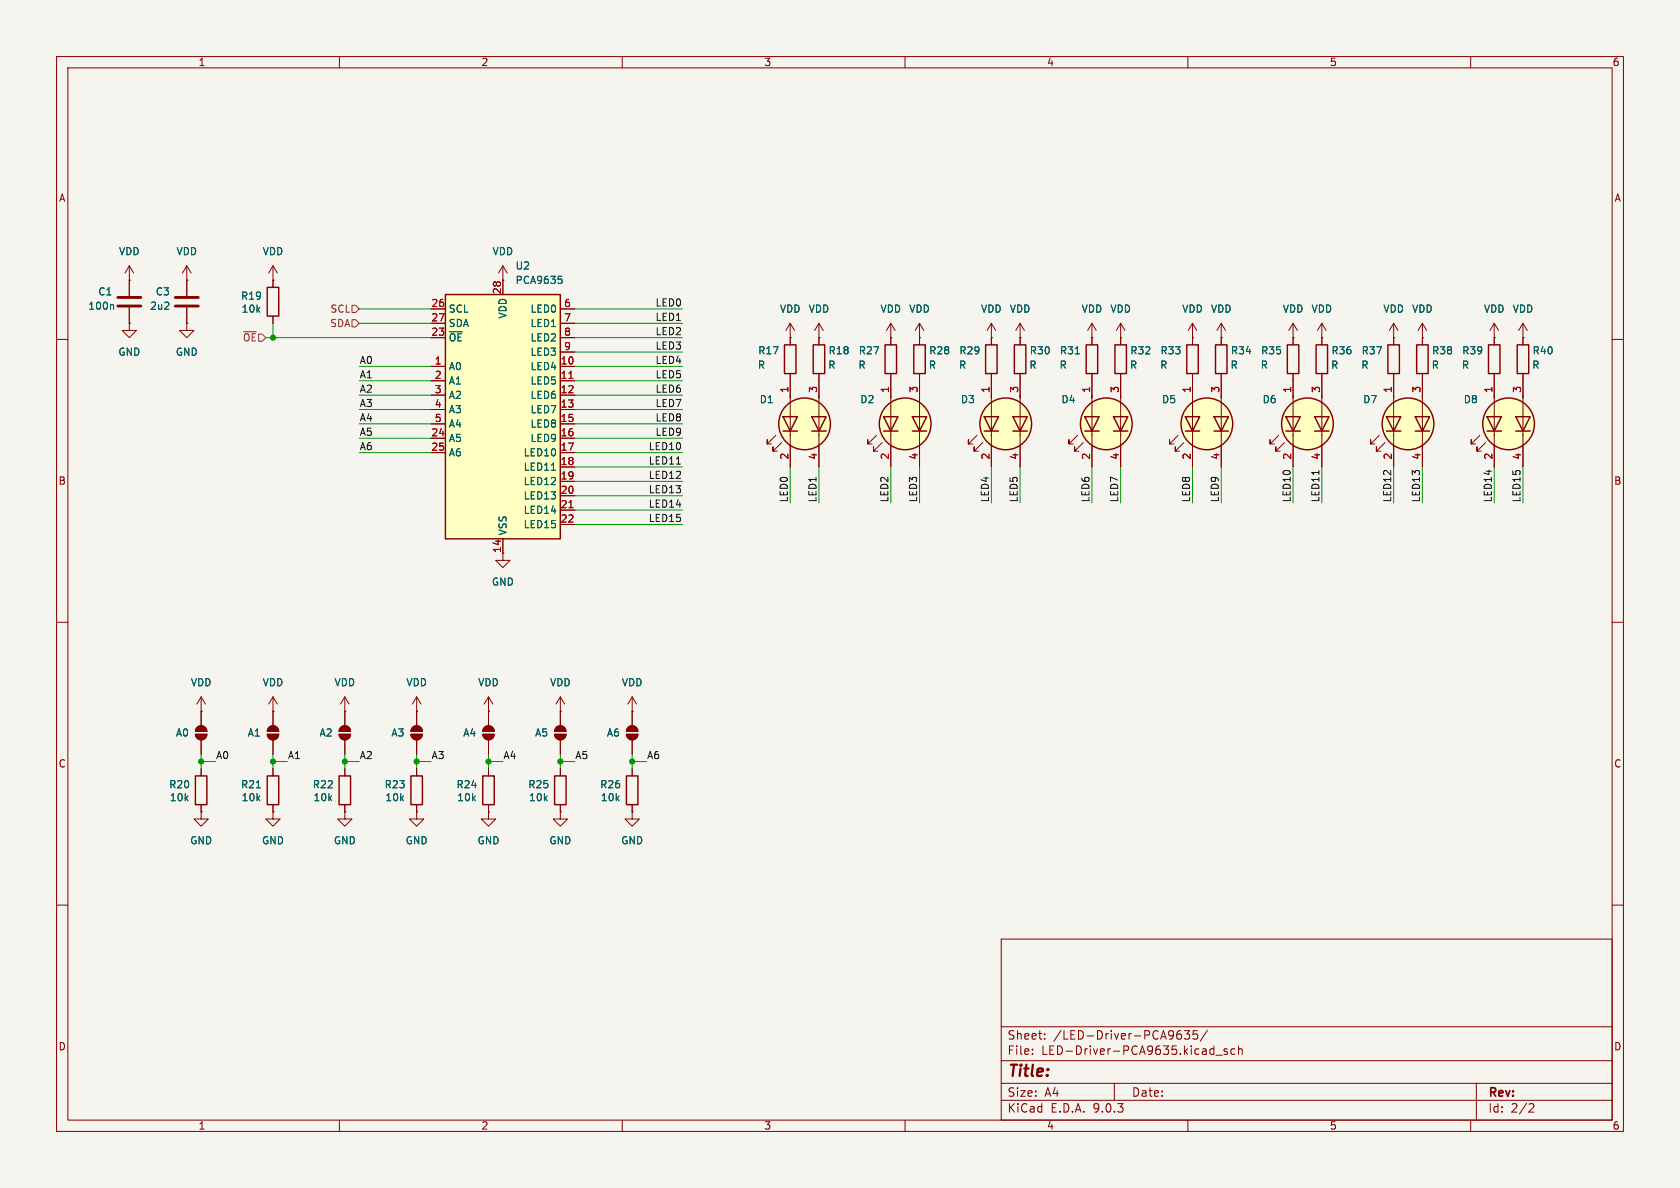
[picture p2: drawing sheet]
<svg xmlns="http://www.w3.org/2000/svg" width="297mm" height="210mm" viewBox="0 0 297 210" stroke-linecap="round" stroke-linejoin="round" font-family="sans-serif">
<path d="M0 0h297v210h-297z" fill="#f5f4ef" stroke="#f5f4ef" stroke-width=".18"/>
<g fill="none" stroke="#840000" stroke-width=".18">
<path d="M10 10h277v190h-277zM12 12h273v186h-273zM60 10v2M110 10v2M160 10v2M210 10v2M260 10v2M33 49.5v2.8M33 54.4v2.8M48.3 49.5h.1M48.3 47v3.8M48.3 55.9v1.3"/>
<path d="M48.3 47l-.8 1.3M48.3 47l.7 1.3M88.9 49.5h.1M88.9 47l-.8 1.3M88.9 47l.8 1.3M88.9 47v2.5M180.3 59.7v1.3M215.9 59.7h.1M215.9 57.2l-.8 1.2M215.9 57.2l.8 1.2M215.9 57.2v2.5M251.5 59.7v1.3"/>
<path d="M264.2 59.7h.1M264.2 57.2l-.8 1.2M264.2 57.2l.7 1.2M264.2 57.2v2.5M269.2 59.7v1.3M10 60h2M180.3 66v1.3M251.5 66v1.3M269.2 66v1.3M285 60h2M10 110h2M285 110h2"/>
<path d="M34.5 129.8h2.1a1.02 1.02 0 0 1-1 1 1.02 1.02 0 0 1-1.1-1zM34.8 128.6a1.02 1.02 0 0 1 1.1-.2 1.02 1.02 0 0 1 .7 .9h-2.1zM35.6 125.7v2.6M35.6 130.8v2.6M47.2 129.8h2.1a1.02 1.02 0 0 1-1 1 1.02 1.02 0 0 1-1.1-1zM47.5 128.6a1.02 1.02 0 0 1 1.1-.2 1.02 1.02 0 0 1 .7 .9h-2.1zM48.3 125.7h.1M48.3 123.2v5.1M48.3 130.8v2.6M48.3 123.2l-.8 1.3M48.3 123.2l.7 1.3M85.3 129.8h2.1a1.02 1.02 0 0 1-1 1 1.02 1.02 0 0 1-1.1-1z"/>
<path d="M85.6 128.6a1.02 1.02 0 0 1 1.1-.2 1.02 1.02 0 0 1 .7 .9h-2.1zM86.4 125.7h.1M86.4 123.2l-.8 1.3M86.4 123.2l.7 1.3M86.4 123.2v5.1M86.4 130.8v2.6M86.4 135.9v1.3M98 129.8h2.1a1.02 1.02 0 0 1-1 1 1.02 1.02 0 0 1-1.1-1zM98.3 128.6a1.02 1.02 0 0 1 1.1-.2 1.02 1.02 0 0 1 .7 .9h-2.1zM99.1 125.7h.1M99.1 123.2l-.8 1.3M99.1 123.2l.7 1.3"/>
<path d="M99.1 123.2v5.1M99.1 130.8v2.6M99.1 135.9v1.3M110.7 129.8h2.1a1.02 1.02 0 0 1-1 1 1.02 1.02 0 0 1-1.1-1zM111 128.6a1.02 1.02 0 0 1 1.1-.2 1.02 1.02 0 0 1 .7 .9h-2.1zM111.8 125.7h.1M111.8 123.2v5.1M111.8 130.8v2.6M111.8 123.2l-.8 1.3M111.8 123.2l.7 1.3M86.4 143.5v1.3h1.2l-1.2 1.3-1.3-1.3h1.3M86.4 143.5h.1"/>
<path d="M86.4 142.2v1.3M99.1 143.5v1.3h1.2l-1.2 1.3-1.3-1.3h1.3M99.1 143.5h.1M99.1 142.2v1.3M10 160h2M177 166h108v32h-108zM285 160h2M60 198v2M110 198v2M160 198v2M177 194.5h108M177 191.5h108"/>
<path d="M177 187.5h108M177 181.5h108M182.5 186.3v.1M182.5 185.5v.1M184.7 183.6v.1M184.7 182.8v.1M197 191.5v3M208.1 182.9l.5-.1 .3 .3-.2 .5-.4 .1-.2-.1M208.7 182.2a.53 .53 0 0 0-.6 .4M209.4 182.2h.9l-.5 .6 .4 .1v.7l-.2 .1h-.4l-.2-.1M210 198v2M211.7 182.2h-.7l-.1 .7 .2-.1h.5l.1 .3v.5l-.2 .1-.6-.1"/>
<path d="M213.5 182.1l-1.3 2M214.5 185.4l.1 .1M214.6 184.9v1.5M214.6 186.3l-.1 .1M215 186.5h1.1M217 185.5l-.4-.1-.2 .2 .1 .2 .5 .2v.3h-.6M218.3 185.5l-.4-.1-.3 .3v.4l.1 .2h.6M219 185.5l.2-.1 .3 .1 .1 .9M219 184.9v1.5M260 198v2M261 191.5v6.5M270.5 195.1l.5 .1 .2 .3-1 1.1h1"/>
</g>
<path d="M31 52.6h4.1M31 54.1h4.1" fill="none" stroke="#840000" stroke-width=".51"/>
<path d="M47.2 50.8h2.1v5.1h-2.1zM179.3 61h2.1v5h-2.1zM250.4 61h2.1v5h-2.1zM268.2 61h2.1v5h-2.1zM85.3 137.2h2.1v5h-2.1zM98 137.2h2.1v5h-2.1z" fill="none" stroke="#840000" stroke-width=".25"/>
<g fill="#840000" stroke="#840000" stroke-width=".18">
<path d="M85.6 128.6a1.02 1.02 0 0 1 1.1-.2 1.02 1.02 0 0 1 .7 .9h-2.1z"/>
<path d="M85.3 129.8h2.1a1.02 1.02 0 0 1-1 1 1.02 1.02 0 0 1-1.1-1z"/>
<path d="M98.3 128.6a1.02 1.02 0 0 1 1.1-.2 1.02 1.02 0 0 1 .7 .9h-2.1z"/>
<path d="M98 129.8h2.1a1.02 1.02 0 0 1-1 1 1.02 1.02 0 0 1-1.1-1z"/>
<path d="M34.8 128.6a1.02 1.02 0 0 1 1.1-.2 1.02 1.02 0 0 1 .7 .9h-2.1z"/>
<path d="M34.5 129.8h2.1a1.02 1.02 0 0 1-1 1 1.02 1.02 0 0 1-1.1-1z"/>
<path d="M47.5 128.6a1.02 1.02 0 0 1 1.1-.2 1.02 1.02 0 0 1 .7 .9h-2.1z"/>
<path d="M47.2 129.8h2.1a1.02 1.02 0 0 1-1 1 1.02 1.02 0 0 1-1.1-1z"/>
<path d="M111 128.6a1.02 1.02 0 0 1 1.1-.2 1.02 1.02 0 0 1 .7 .9h-2.1z"/>
<path d="M110.7 129.8h2.1a1.02 1.02 0 0 1-1 1 1.02 1.02 0 0 1-1.1-1z"/>
</g>
<path d="M78.7 52.1h20.4v43.2h-20.4z" fill="#ffffc2"/>
<g fill="none" stroke="#840000" stroke-width=".25">
<path d="M78.7 52.1h20.4v43.2h-20.4zM138.4 73.7h2.6l-1.3 2.5zM138.4 76.2h2.6M138.7 61h2v5h-2zM143.5 73.7h2.5l-1.2 2.5zM143.5 76.2h2.5M143.8 61h2v5h-2zM156.2 73.7h2.5l-1.2 2.5zM156.2 76.2h2.5M156.5 61h2v5h-2zM161.3 73.7h2.5l-1.2 2.5zM161.3 76.2h2.5"/>
<path d="M161.5 61h2.1v5h-2.1zM174 73.7h2.5l-1.2 2.5zM174 76.2h2.5M174.2 61h2.1v5h-2.1zM179.1 73.7h2.5l-1.3 2.5zM179.1 76.2h2.5M191.8 73.7h2.5l-1.3 2.5zM191.8 76.2h2.5M192 61h2.1v5h-2.1zM196.8 73.7h2.6l-1.3 2.5zM196.8 76.2h2.6M197.1 61h2v5h-2z"/>
<path d="M209.5 73.7h2.6l-1.3 2.5zM209.5 76.2h2.6M209.8 61h2v5h-2zM214.6 73.7h2.6l-1.3 2.5zM214.6 76.2h2.6M214.9 61h2v5h-2zM227.3 73.7h2.6l-1.3 2.5zM227.3 76.2h2.6M227.6 61h2v5h-2zM232.4 73.7h2.5l-1.2 2.5zM232.4 76.2h2.5M232.7 61h2v5h-2z"/>
<path d="M245.1 73.7h2.5l-1.2 2.5zM245.1 76.2h2.5M245.4 61h2v5h-2zM250.2 73.7h2.5l-1.2 2.5zM250.2 76.2h2.5M262.9 73.7h2.5l-1.2 2.5zM262.9 76.2h2.5M263.1 61h2.1v5h-2.1zM268 73.7h2.5l-1.3 2.5zM268 76.2h2.5M34.5 137.2h2.1v5h-2.1zM47.2 137.2h2.1v5h-2.1z"/>
<path d="M59.9 137.2h2.1v5h-2.1zM72.6 137.2h2.1v5h-2.1zM110.7 137.2h2.1v5h-2.1z"/>
<circle cx="142.2" cy="74.9" r="4.6"/>
<circle cx="160" cy="74.9" r="4.6"/>
<circle cx="177.8" cy="74.9" r="4.6"/>
<circle cx="195.6" cy="74.9" r="4.6"/>
<circle cx="213.4" cy="74.9" r="4.6"/>
<circle cx="231.1" cy="74.9" r="4.6"/>
<circle cx="248.9" cy="74.9" r="4.6"/>
<circle cx="266.7" cy="74.9" r="4.6"/>
</g>
<g fill="none" stroke="#840000" stroke-width=".18">
<path d="M22.9 57.2v1.2h1.2l-1.2 1.3-1.3-1.3h1.3M22.9 57.2h.1M22.9 49.5h.1M22.9 47v5.3M22.9 54.4v2.8M22.9 47l-.8 1.3M22.9 47l.7 1.3M33 49.5h.1M33 57.2v1.2h1.3l-1.3 1.3-1.3-1.3h1.3M33 57.2h.1M33 47l-.7 1.3M33 47l.8 1.3"/>
<path d="M33 47v5.3M33 54.4v2.8M48.3 49.5h.1M48.3 49.5v1.3M48.3 55.9v1.3M76.2 54.6h2.5M76.2 57.2h2.5M76.2 59.7h2.5M88.9 49.5h.1M88.9 49.5v2.6M99.1 54.6h2.5M99.1 57.2h2.5"/>
<path d="M99.1 59.7h2.5M139.7 59.7h.1M139.7 57.2l-.8 1.2M139.7 57.2l.8 1.2M139.7 57.2v3.8M144.8 59.7h.1M144.8 57.2v3.8M144.8 57.2l-.8 1.2M144.8 57.2l.7 1.2M157.5 59.7h.1M157.5 57.2v3.8M157.5 57.2l-.8 1.2"/>
<path d="M157.5 57.2l.7 1.2M162.6 59.7h.1M162.6 57.2v3.8M162.6 57.2l-.8 1.2M162.6 57.2l.7 1.2M175.3 59.7h.1M175.3 57.2v3.8M175.3 57.2l-.8 1.2M175.3 57.2l.7 1.2M180.3 59.7h.1M180.3 57.2v3.8M180.3 57.2l-.7 1.2"/>
<path d="M180.3 57.2l.8 1.2M193 59.7h.1M193 57.2v3.8M193 57.2l-.7 1.2M193 57.2l.8 1.2M198.1 59.7h.1M198.1 57.2v3.8M198.1 57.2l-.7 1.2M198.1 57.2l.8 1.2M210.8 59.7h.1M210.8 57.2v3.8M210.8 57.2l-.7 1.2"/>
<path d="M210.8 57.2l.8 1.2M215.9 59.7h.1M215.9 59.7v1.3M228.6 59.7h.1M228.6 57.2v3.8M228.6 57.2l-.8 1.2M228.6 57.2l.8 1.2M233.7 59.7h.1M233.7 57.2v3.8M233.7 57.2l-.8 1.2M233.7 57.2l.7 1.2M246.4 59.7h.1"/>
<path d="M246.4 57.2v3.8M246.4 57.2l-.8 1.2M246.4 57.2l.7 1.2M251.5 59.7h.1M251.5 57.2v3.8M251.5 57.2l-.8 1.2M251.5 57.2l.7 1.2M264.2 59.7h.1M264.2 59.7v1.3M269.2 59.7h.1M269.2 57.2v3.8M269.2 57.2l-.7 1.2"/>
<path d="M269.2 57.2l.8 1.2M76.2 64.8h2.5M76.2 67.3h2.5M76.2 69.9h2.5M76.2 72.4h2.5M76.2 74.9h2.5M76.2 77.5h2.5M99.1 64.8h2.5M99.1 67.3h2.5M99.1 69.9h2.5M99.1 72.4h2.5M99.1 74.9h2.5"/>
<path d="M99.1 77.5h2.5M99.1 62.2h2.5M137.2 77l-1.6 1.5v-.8v.8h.8M138.2 78.2l-1.5 1.6v-.8v.8h.7M139.7 66v16.6M144.8 66v16.6M154.9 77l-1.5 1.5v-.8v.8h.8M156 78.2l-1.6 1.6v-.8v.8h.8M157.5 66v16.6M162.6 66v16.6M172.7 77l-1.5 1.5v-.8v.8h.8M173.7 78.2l-1.5 1.6v-.8v.8h.8"/>
<path d="M175.3 66v16.6M180.3 66v16.6M190.5 77l-1.5 1.5v-.8v.8h.7M191.5 78.2l-1.5 1.6v-.8v.8h.8M193 66v16.6M198.1 66v16.6M208.3 77l-1.5 1.5v-.8v.8h.7M209.3 78.2l-1.5 1.6v-.8v.8h.7M210.8 66v16.6M215.9 66v16.6M226.1 77l-1.6 1.5v-.8v.8h.8M227.1 78.2l-1.5 1.6v-.8v.8h.7"/>
<path d="M228.6 66v16.6M233.7 66v16.6M243.8 77l-1.5 1.5v-.8v.8h.8M244.9 78.2l-1.6 1.6v-.8v.8h.8M246.4 66v16.6M251.5 66v16.6M261.6 77l-1.5 1.5v-.8v.8h.8M262.6 78.2l-1.5 1.6v-.8v.8h.8M264.2 66v16.6M269.2 66v16.6M76.2 80h2.5M88.9 95.3v3.8h1.3l-1.3 1.2-1.3-1.2h1.3"/>
<path d="M99.1 80h2.5M99.1 82.6h2.5M99.1 85.1h2.5M99.1 87.6h2.5M99.1 90.2h2.5M99.1 92.7h2.5M35.6 125.7h.1M35.6 123.2l-.8 1.3M35.6 123.2l.7 1.3M35.6 123.2v5.1M35.6 130.8v2.6M35.6 135.9v1.3"/>
<path d="M48.3 125.7h.1M48.3 125.7v2.6M48.3 130.8v2.6M48.3 135.9v1.3M59.9 129.8h2.1a1.02 1.02 0 0 1-1 1 1.02 1.02 0 0 1-1.1-1zM60.2 128.6a1.02 1.02 0 0 1 1.1-.2 1.02 1.02 0 0 1 .7 .9h-2.1zM61 125.7h.1M61 123.2v5.1M61 130.8v2.6M61 135.9v1.3M61 123.2l-.8 1.3M61 123.2l.7 1.3"/>
<path d="M72.6 129.8h2.1a1.02 1.02 0 0 1-1 1 1.02 1.02 0 0 1-1.1-1zM72.9 128.6a1.02 1.02 0 0 1 1.1-.2 1.02 1.02 0 0 1 .7 .9h-2.1zM73.7 125.7h.1M73.7 123.2v5.1M73.7 130.8v2.6M73.7 135.9v1.3M73.7 123.2l-.8 1.3M73.7 123.2l.7 1.3M86.4 125.7h.1M86.4 125.7v2.6M86.4 130.8v2.6M86.4 135.9v1.3"/>
<path d="M99.1 125.7h.1M99.1 125.7v2.6M99.1 130.8v2.6M99.1 135.9v1.3M111.8 125.7h.1M111.8 125.7v2.6M111.8 130.8v2.6M111.8 135.9v1.3M35.6 143.5v1.3h1.2l-1.2 1.3-1.3-1.3h1.3M35.6 143.5h.1M35.6 142.2v1.3M48.3 143.5v1.3h1.2l-1.2 1.3-1.3-1.3h1.3"/>
<path d="M48.3 143.5h.1M48.3 142.2v1.3M61 143.5v1.3h1.2l-1.2 1.3-1.3-1.3h1.3M61 143.5h.1M61 142.2v1.3M73.7 143.5v1.3h1.2l-1.2 1.3-1.3-1.3h1.3M73.7 143.5h.1M73.7 142.2v1.3M86.4 143.5h.1M86.4 142.2v1.3M99.1 143.5h.1M99.1 142.2v1.3"/>
<path d="M111.8 143.5v1.3h1.2l-1.2 1.3-1.3-1.3h1.3M111.8 143.5h.1M111.8 142.2v1.3"/>
</g>
<path d="M100.6 66.9h.7M100.6 89.8h.7" fill="none" stroke="#a90000" stroke-width=".18"/>
<path d="M19.9 53.8l.2 .2v.7M98.7 48.8h.6M99.1 49.3l.3 .3v.3l-.3 .2M190.1 62.6h.7M97.5 83.1h.7M45.3 139.3h.8" fill="none" stroke="#006464" stroke-width=".18"/>
<path d="M20.8 52.6h4.1M20.8 54.1h4.1" fill="none" stroke="#840000" stroke-width=".51"/>
<g fill="#ffffc2" stroke="#ffffc2" stroke-width=".18">
<circle cx="248.9" cy="74.9" r="4.6"/>
<circle cx="177.8" cy="74.9" r="4.6"/>
<circle cx="213.4" cy="74.9" r="4.6"/>
<circle cx="160" cy="74.9" r="4.6"/>
<circle cx="195.6" cy="74.9" r="4.6"/>
<circle cx="142.2" cy="74.9" r="4.6"/>
<circle cx="231.1" cy="74.9" r="4.6"/>
<circle cx="266.7" cy="74.9" r="4.6"/>
</g>
<g fill="#840000" stroke="#840000" stroke-width=".18">
<path d="M60.2 128.6a1.02 1.02 0 0 1 1.1-.2 1.02 1.02 0 0 1 .7 .9h-2.1z"/>
<path d="M59.9 129.8h2.1a1.02 1.02 0 0 1-1 1 1.02 1.02 0 0 1-1.1-1z"/>
<path d="M72.9 128.6a1.02 1.02 0 0 1 1.1-.2 1.02 1.02 0 0 1 .7 .9h-2.1z"/>
<path d="M72.6 129.8h2.1a1.02 1.02 0 0 1-1 1 1.02 1.02 0 0 1-1.1-1z"/>
</g>
<path d="M62.2 56.5h.7l.6 .7-.6 .6h-.7zM62.2 54h.7l.6 .6-.6 .6h-.7z" fill="none" stroke="#725600" stroke-width=".18"/>
<path d="M119.6 82h.7M233.2 83.2v.7" fill="none" stroke="#0f0f0f" stroke-width=".18"/>
<g fill="none" stroke="#009600" stroke-width=".18">
<path d="M47 59.7h29.2M48.3 57.2v2.5M63.5 57.2h12.7M63.5 54.6h12.7M101.6 57.2h19M101.6 59.7h19M101.6 54.6h19M63.5 77.5h12.7M63.5 74.9h12.7M63.5 72.4h12.7M63.5 69.9h12.7M63.5 64.8h12.7"/>
<path d="M63.5 67.3h12.7M101.6 77.5h19M101.6 74.9h19M101.6 72.4h19M101.6 69.9h19M101.6 64.8h19M101.6 67.3h19M101.6 62.2h19M63.5 80h12.7M101.6 92.7h19M101.6 82.6h19M101.6 80h19"/>
<path d="M101.6 90.2h19M101.6 87.6h19M101.6 85.1h19M139.7 82.6v6.3M144.8 82.6v6.3M157.5 82.6v6.3M162.6 82.6v6.3M175.3 82.6v6.3M180.3 82.6v6.3M193 82.6v6.3M198.1 82.6v6.3M210.8 82.6v6.3"/>
<path d="M215.9 82.6v6.3M228.6 82.6v6.3M233.7 82.6v6.3M246.4 82.6v6.3M251.5 82.6v6.3M264.2 82.6v6.3M269.2 82.6v6.3M35.6 134.6h2.5M35.6 133.4v2.5M48.3 134.6h2.5M48.3 133.4v2.5M61 134.6h2.5"/>
<path d="M61 133.4v2.5M73.7 133.4v2.5M73.7 134.6h2.5M86.4 134.6h2.5M86.4 133.4v2.5M99.1 134.6h2.5M99.1 133.4v2.5M111.8 134.6h2.5M111.8 133.4v2.5"/>
</g>
<g fill="#009600" stroke="#009600" stroke-width=".18">
<circle cx="48.3" cy="59.7" r=".46"/>
<circle cx="111.8" cy="134.6" r=".46"/>
<circle cx="99.1" cy="134.6" r=".46"/>
<circle cx="48.3" cy="134.6" r=".46"/>
<circle cx="73.7" cy="134.6" r=".46"/>
<circle cx="61" cy="134.6" r=".46"/>
<circle cx="35.6" cy="134.6" r=".46"/>
<circle cx="86.4" cy="134.6" r=".46"/>
</g>
<text font-size="2.8" fill="#840000" x="178" y="190.9">Title:</text>
<g font-size="2.1" fill="#840000">
<text x="178" y="184">Sheet:</text>
<text x="186.2" y="184">/LED-Driver-PCA9635/</text>
<text x="178" y="186.7">File:</text>
<text x="184.1" y="186.7">LED-Driver-PCA9635.kicad_sch</text>
<text x="178" y="196.9">KiCad</text>
<text x="178" y="194.1">Size:</text>
<text x="184.7" y="194.1">A4</text>
<text x="185.7" y="196.9">E.D.A.</text>
<text x="193.3" y="196.9">9.0.3</text>
<text x="200" y="194.1">Date:</text>
<text x="263" y="194.3">Rev:</text>
<text x="263" y="196.9">Id:</text>
<text x="267.1" y="196.9">2/2</text>
</g>
<g font-size="1.8" fill="#840000">
<text x="35" y="11.9">1</text>
<text x="85" y="11.9">2</text>
<text x="135" y="11.9">3</text>
<text x="185" y="11.9">4</text>
<text x="235" y="11.9">5</text>
<text x="285" y="11.9">6</text>
<text x="10.3" y="35.9">A</text>
<text x="285.3" y="35.9">A</text>
<text x="10.3" y="85.9">B</text>
<text x="285.3" y="85.9">B</text>
<text x="88.6" y="97.8" transform="rotate(-90 88.6 97.8)">14</text>
<text x="10.3" y="135.9">C</text>
<text x="285.3" y="135.9">C</text>
<text x="10.3" y="185.9">D</text>
<text x="285.3" y="185.9">D</text>
<text x="35" y="199.9">1</text>
<text x="85" y="199.9">2</text>
<text x="135" y="199.9">3</text>
<text x="185" y="199.9">4</text>
<text x="235" y="199.9">5</text>
<text x="285" y="199.9">6</text>
</g>
<g font-size="1.8" fill="#006464">
<text x="20.9" y="45.3">VDD</text>
<text x="31.1" y="45.3">VDD</text>
<text x="46.3" y="45.3">VDD</text>
<text x="87" y="45.3">VDD</text>
<text x="91.1" y="47.9">U2</text>
<text x="17.3" y="52.4">C1</text>
<text x="27.4" y="52.4">C3</text>
<text x="42.5" y="53.2">R19</text>
<text x="91.1" y="50.4">PCA9635</text>
<text x="15.5" y="55">100n</text>
<text x="26.4" y="55">2u2</text>
<text x="42.6" y="55.5">10k</text>
<text x="79.2" y="55.5">SCL</text>
<text x="79.2" y="58">SDA</text>
<text x="89.8" y="56.4" transform="rotate(-90 89.8 56.4)">VDD</text>
<text x="93.7" y="55.5">LED0</text>
<text x="93.7" y="58">LED1</text>
<text x="137.8" y="55.5">VDD</text>
<text x="142.9" y="55.5">VDD</text>
<text x="155.6" y="55.5">VDD</text>
<text x="160.6" y="55.5">VDD</text>
<text x="173.3" y="55.5">VDD</text>
<text x="178.4" y="55.5">VDD</text>
<text x="191.1" y="55.5">VDD</text>
<text x="196.2" y="55.5">VDD</text>
<text x="208.9" y="55.5">VDD</text>
<text x="214" y="55.5">VDD</text>
<text x="226.7" y="55.5">VDD</text>
<text x="231.8" y="55.5">VDD</text>
<text x="244.5" y="55.5">VDD</text>
<text x="249.5" y="55.5">VDD</text>
<text x="262.2" y="55.5">VDD</text>
<text x="267.3" y="55.5">VDD</text>
<text x="20.8" y="63.1">GND</text>
<text x="31" y="63.1">GND</text>
<text x="79.2" y="60.6">~{OE}</text>
<text x="79.2" y="65.6">A0</text>
<text x="93.7" y="60.6">LED2</text>
<text x="93.7" y="63.1">LED3</text>
<text x="93.7" y="65.6">LED4</text>
<text x="133.9" y="65.4">R</text>
<text x="133.9" y="62.8">R17</text>
<text x="146.3" y="65.4">R</text>
<text x="146.4" y="62.8">R18</text>
<text x="151.7" y="65.4">R</text>
<text x="151.7" y="62.8">R27</text>
<text x="164.1" y="65.4">R</text>
<text x="164.2" y="62.8">R28</text>
<text x="169.4" y="65.4">R</text>
<text x="169.5" y="62.8">R29</text>
<text x="181.9" y="65.4">R</text>
<text x="181.9" y="62.8">R30</text>
<text x="187.2" y="65.4">R</text>
<text x="187.3" y="62.8">R31</text>
<text x="199.7" y="65.4">R</text>
<text x="199.7" y="62.8">R32</text>
<text x="205" y="65.4">R</text>
<text x="205.1" y="62.8">R33</text>
<text x="217.4" y="65.4">R</text>
<text x="217.5" y="62.8">R34</text>
<text x="222.8" y="65.4">R</text>
<text x="222.8" y="62.8">R35</text>
<text x="235.2" y="65.4">R</text>
<text x="235.3" y="62.8">R36</text>
<text x="240.6" y="65.4">R</text>
<text x="240.6" y="62.8">R37</text>
<text x="253" y="65.4">R</text>
<text x="253.1" y="62.8">R38</text>
<text x="258.3" y="65.4">R</text>
<text x="258.4" y="62.8">R39</text>
<text x="270.8" y="65.4">R</text>
<text x="270.8" y="62.8">R40</text>
<text x="79.2" y="68.2">A1</text>
<text x="79.2" y="70.7">A2</text>
<text x="93.7" y="68.2">LED5</text>
<text x="93.7" y="70.7">LED6</text>
<text x="134.2" y="71.5">D1</text>
<text x="152" y="71.5">D2</text>
<text x="169.8" y="71.5">D3</text>
<text x="187.6" y="71.5">D4</text>
<text x="205.3" y="71.5">D5</text>
<text x="223.1" y="71.5">D6</text>
<text x="240.9" y="71.5">D7</text>
<text x="258.7" y="71.5">D8</text>
<text x="79.2" y="73.3">A3</text>
<text x="79.2" y="75.8">A4</text>
<text x="93.7" y="73.3">LED7</text>
<text x="93.7" y="75.8">LED8</text>
<text x="79.2" y="78.3">A5</text>
<text x="79.2" y="80.9">A6</text>
<text x="92.5" y="80.9">LED10</text>
<text x="92.5" y="83.4">LED11</text>
<text x="93.7" y="78.3">LED9</text>
<text x="92.5" y="86">LED12</text>
<text x="92.5" y="88.5">LED13</text>
<text x="89.8" y="94.7" transform="rotate(-90 89.8 94.7)">VSS</text>
<text x="92.5" y="91">LED14</text>
<text x="92.5" y="93.6">LED15</text>
<text x="86.9" y="103.7">GND</text>
<text x="33.6" y="121.5">VDD</text>
<text x="46.3" y="121.5">VDD</text>
<text x="59" y="121.5">VDD</text>
<text x="71.7" y="121.5">VDD</text>
<text x="84.4" y="121.5">VDD</text>
<text x="97.1" y="121.5">VDD</text>
<text x="109.8" y="121.5">VDD</text>
<text x="31" y="130.4">A0</text>
<text x="43.7" y="130.4">A1</text>
<text x="56.4" y="130.4">A2</text>
<text x="69.1" y="130.4">A3</text>
<text x="81.8" y="130.4">A4</text>
<text x="94.5" y="130.4">A5</text>
<text x="107.2" y="130.4">A6</text>
<text x="29.8" y="139.5">R20</text>
<text x="29.9" y="141.8">10k</text>
<text x="42.5" y="139.5">R21</text>
<text x="42.6" y="141.8">10k</text>
<text x="55.2" y="139.5">R22</text>
<text x="55.3" y="141.8">10k</text>
<text x="67.9" y="139.5">R23</text>
<text x="68" y="141.8">10k</text>
<text x="80.6" y="139.5">R24</text>
<text x="80.7" y="141.8">10k</text>
<text x="93.3" y="139.5">R25</text>
<text x="93.4" y="141.8">10k</text>
<text x="106" y="139.5">R26</text>
<text x="106.1" y="141.8">10k</text>
<text x="33.5" y="149.5">GND</text>
<text x="46.2" y="149.5">GND</text>
<text x="58.9" y="149.5">GND</text>
<text x="71.6" y="149.5">GND</text>
<text x="84.3" y="149.5">GND</text>
<text x="97" y="149.5">GND</text>
<text x="109.7" y="149.5">GND</text>
</g>
<g font-size="1.8" fill="#a90000">
<text x="88.6" y="52.1" transform="rotate(-90 88.6 52.1)">28</text>
<text x="76.2" y="54.4">26</text>
<text x="76.2" y="56.9">27</text>
<text x="76.2" y="59.4">23</text>
<text x="99.6" y="54.4">6</text>
<text x="99.6" y="56.9">7</text>
<text x="99.6" y="59.4">8</text>
<text x="76.8" y="64.5">1</text>
<text x="99" y="64.5">10</text>
<text x="99.6" y="62">9</text>
<text x="76.8" y="67.1">2</text>
<text x="76.8" y="69.6">3</text>
<text x="99" y="67.1">11</text>
<text x="99" y="69.6">12</text>
<text x="139.4" y="69.5" transform="rotate(-90 139.4 69.5)">1</text>
<text x="144.5" y="69.5" transform="rotate(-90 144.5 69.5)">3</text>
<text x="157.2" y="69.5" transform="rotate(-90 157.2 69.5)">1</text>
<text x="162.3" y="69.5" transform="rotate(-90 162.3 69.5)">3</text>
<text x="175" y="69.5" transform="rotate(-90 175 69.5)">1</text>
<text x="180.1" y="69.5" transform="rotate(-90 180.1 69.5)">3</text>
<text x="192.8" y="69.5" transform="rotate(-90 192.8 69.5)">1</text>
<text x="197.9" y="69.5" transform="rotate(-90 197.9 69.5)">3</text>
<text x="210.6" y="69.5" transform="rotate(-90 210.6 69.5)">1</text>
<text x="215.6" y="69.5" transform="rotate(-90 215.6 69.5)">3</text>
<text x="228.3" y="69.5" transform="rotate(-90 228.3 69.5)">1</text>
<text x="233.4" y="69.5" transform="rotate(-90 233.4 69.5)">3</text>
<text x="246.1" y="69.5" transform="rotate(-90 246.1 69.5)">1</text>
<text x="251.2" y="69.5" transform="rotate(-90 251.2 69.5)">3</text>
<text x="263.9" y="69.5" transform="rotate(-90 263.9 69.5)">1</text>
<text x="269" y="69.5" transform="rotate(-90 269 69.5)">3</text>
<text x="76.2" y="77.2">24</text>
<text x="76.8" y="72.1">4</text>
<text x="76.8" y="74.7">5</text>
<text x="99" y="72.1">13</text>
<text x="99" y="74.7">15</text>
<text x="99" y="77.2">16</text>
<text x="76.2" y="79.8">25</text>
<text x="99" y="79.8">17</text>
<text x="99" y="82.3">18</text>
<text x="139.4" y="81.4" transform="rotate(-90 139.4 81.4)">2</text>
<text x="144.5" y="81.4" transform="rotate(-90 144.5 81.4)">4</text>
<text x="157.2" y="81.4" transform="rotate(-90 157.2 81.4)">2</text>
<text x="162.3" y="81.4" transform="rotate(-90 162.3 81.4)">4</text>
<text x="175" y="81.4" transform="rotate(-90 175 81.4)">2</text>
<text x="180.1" y="81.4" transform="rotate(-90 180.1 81.4)">4</text>
<text x="192.8" y="81.4" transform="rotate(-90 192.8 81.4)">2</text>
<text x="197.9" y="81.4" transform="rotate(-90 197.9 81.4)">4</text>
<text x="210.6" y="81.4" transform="rotate(-90 210.6 81.4)">2</text>
<text x="215.6" y="81.4" transform="rotate(-90 215.6 81.4)">4</text>
<text x="228.3" y="81.4" transform="rotate(-90 228.3 81.4)">2</text>
<text x="233.4" y="81.4" transform="rotate(-90 233.4 81.4)">4</text>
<text x="246.1" y="81.4" transform="rotate(-90 246.1 81.4)">2</text>
<text x="251.2" y="81.4" transform="rotate(-90 251.2 81.4)">4</text>
<text x="263.9" y="81.4" transform="rotate(-90 263.9 81.4)">2</text>
<text x="269" y="81.4" transform="rotate(-90 269 81.4)">4</text>
<text x="99" y="84.8">19</text>
<text x="99" y="87.4">20</text>
<text x="99" y="89.9">21</text>
<text x="99" y="92.5">22</text>
</g>
<g font-size="1.8" fill="#725600">
<text x="58.3" y="58">SDA</text>
<text x="58.3" y="55.5">SCL</text>
<text x="42.8" y="60.6">~{OE}</text>
</g>
<g font-size="1.8" fill="#0f0f0f">
<text x="115.8" y="54.3">LED0</text>
<text x="115.8" y="56.8">LED1</text>
<text x="115.8" y="59.3">LED2</text>
<text x="63.5" y="64.4">A0</text>
<text x="115.8" y="64.4">LED4</text>
<text x="115.8" y="61.9">LED3</text>
<text x="63.5" y="69.5">A2</text>
<text x="63.5" y="67">A1</text>
<text x="115.8" y="69.5">LED6</text>
<text x="115.8" y="67">LED5</text>
<text x="63.5" y="74.6">A4</text>
<text x="63.5" y="77.1">A5</text>
<text x="63.5" y="72">A3</text>
<text x="115.8" y="74.6">LED8</text>
<text x="115.8" y="77.1">LED9</text>
<text x="115.8" y="72">LED7</text>
<text x="63.5" y="79.7">A6</text>
<text x="114.6" y="82.2">LED11</text>
<text x="114.6" y="79.7">LED10</text>
<text x="114.6" y="84.7">LED12</text>
<text x="114.6" y="87.3">LED13</text>
<text x="114.6" y="89.8">LED14</text>
<text x="139.4" y="88.9" transform="rotate(-90 139.4 88.9)">LED0</text>
<text x="144.4" y="88.9" transform="rotate(-90 144.4 88.9)">LED1</text>
<text x="157.1" y="88.9" transform="rotate(-90 157.1 88.9)">LED2</text>
<text x="162.2" y="88.9" transform="rotate(-90 162.2 88.9)">LED3</text>
<text x="174.9" y="88.9" transform="rotate(-90 174.9 88.9)">LED4</text>
<text x="180" y="88.9" transform="rotate(-90 180 88.9)">LED5</text>
<text x="192.7" y="88.9" transform="rotate(-90 192.7 88.9)">LED6</text>
<text x="197.8" y="88.9" transform="rotate(-90 197.8 88.9)">LED7</text>
<text x="210.5" y="88.9" transform="rotate(-90 210.5 88.9)">LED8</text>
<text x="215.6" y="88.9" transform="rotate(-90 215.6 88.9)">LED9</text>
<text x="228.3" y="88.9" transform="rotate(-90 228.3 88.9)">LED10</text>
<text x="233.3" y="88.9" transform="rotate(-90 233.3 88.9)">LED11</text>
<text x="246" y="88.9" transform="rotate(-90 246 88.9)">LED12</text>
<text x="251.1" y="88.9" transform="rotate(-90 251.1 88.9)">LED13</text>
<text x="263.8" y="88.9" transform="rotate(-90 263.8 88.9)">LED14</text>
<text x="268.9" y="88.9" transform="rotate(-90 268.9 88.9)">LED15</text>
<text x="114.6" y="92.4">LED15</text>
<text x="38.1" y="134.3">A0</text>
<text x="50.8" y="134.3">A1</text>
<text x="63.5" y="134.3">A2</text>
<text x="76.2" y="134.3">A3</text>
<text x="88.9" y="134.3">A4</text>
<text x="101.6" y="134.3">A5</text>
<text x="114.3" y="134.3">A6</text>
</g>
</svg>
